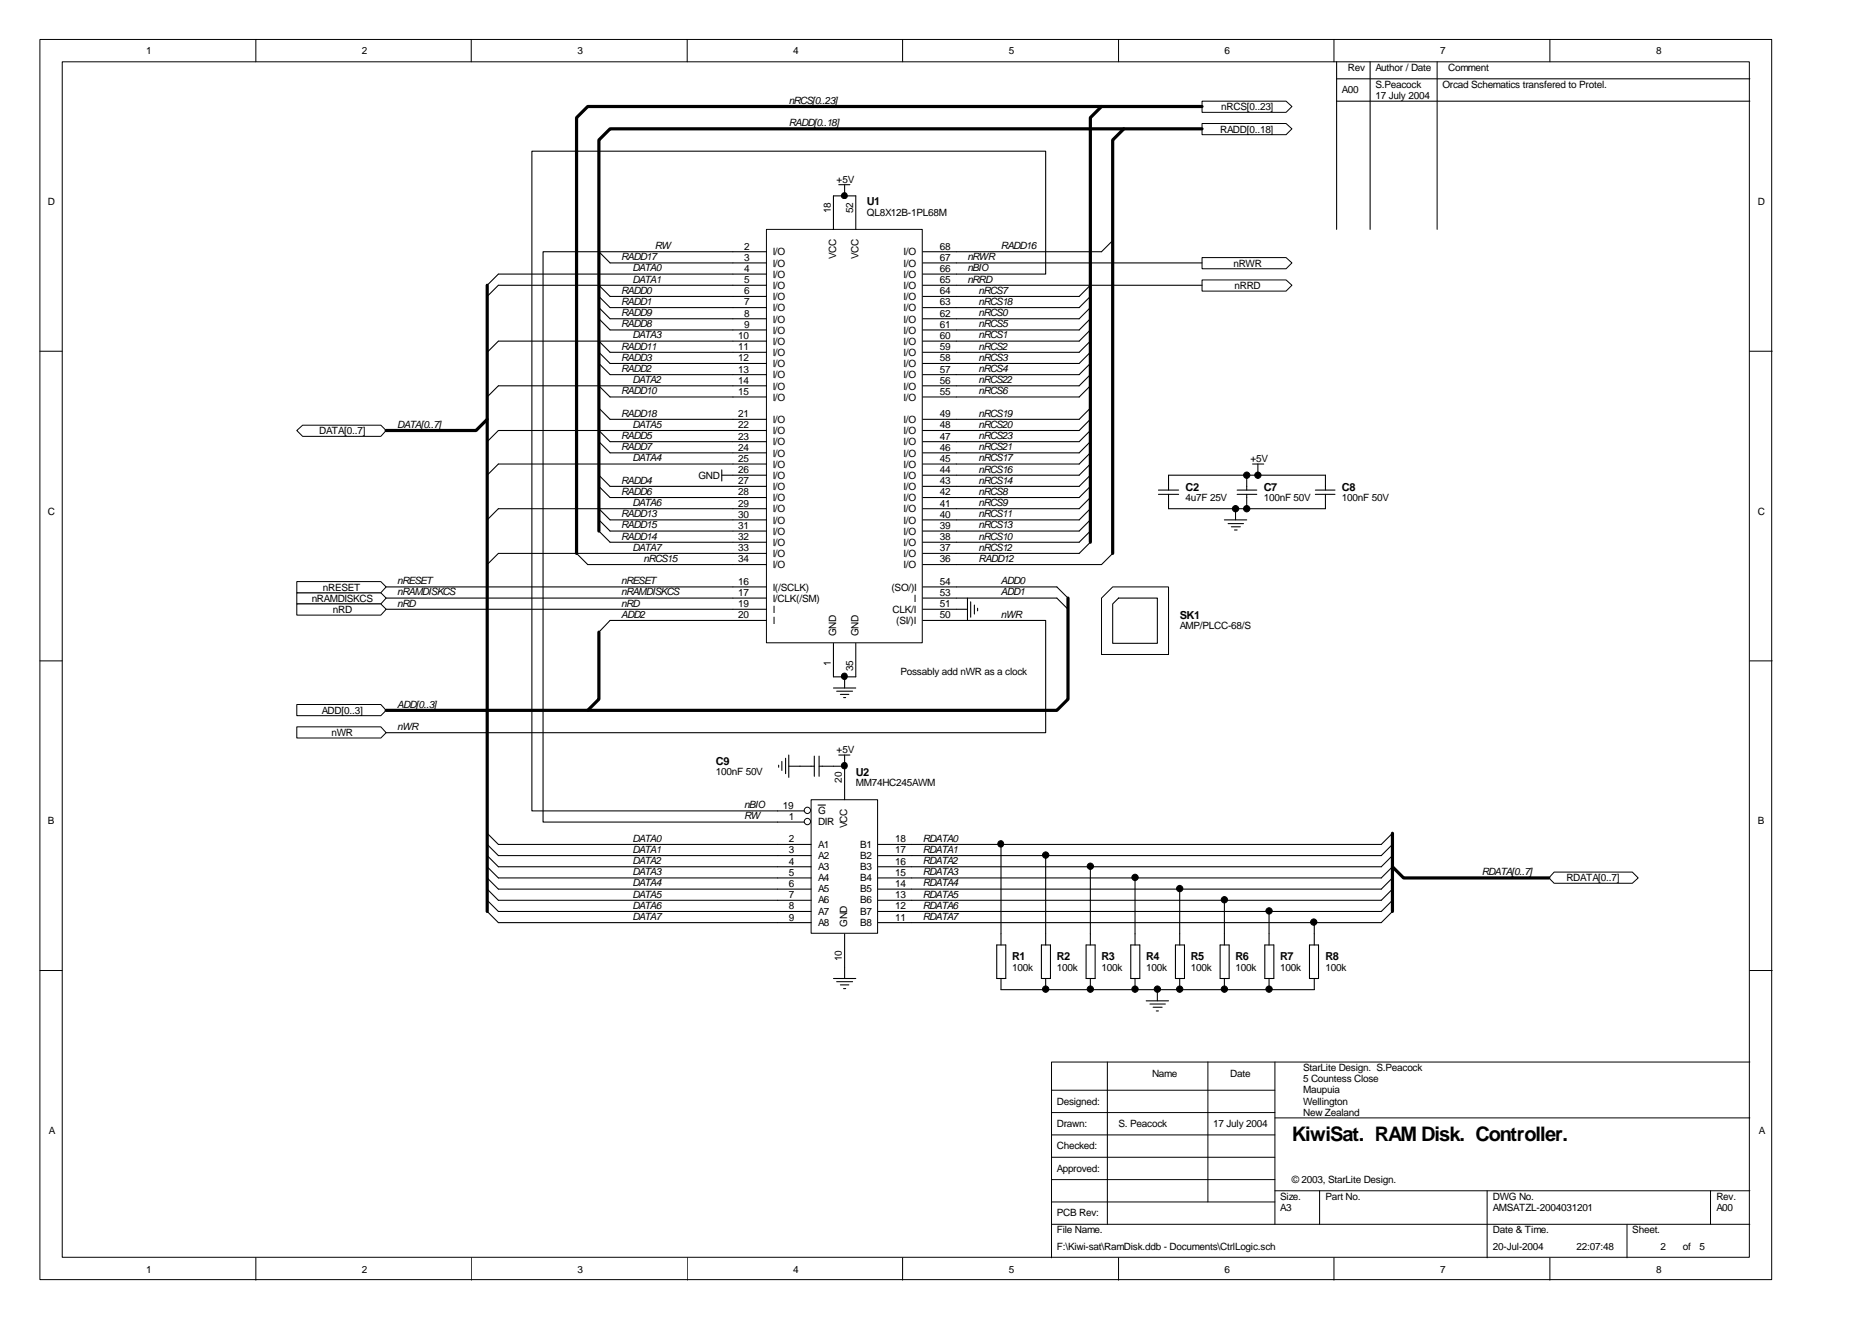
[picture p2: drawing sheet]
<svg xmlns="http://www.w3.org/2000/svg" width="297mm" height="210mm" viewBox="0 0 297 210" stroke-linecap="round" stroke-linejoin="round" font-family="sans-serif">
<g fill="none" stroke="#000" stroke-width=".16">
<path d="M6.3 6.3h275.7v197.3h-275.7zM9.9 9.8h268.6v190.3h-268.6zM40.7 6.3v3.5M75 6.3v3.5M109.4 6.3v3.5M143.7 6.3v3.5M178.1 6.3v3.5M212.3 6.3v3.5M228.8 9.8v26.7M246.7 6.3v3.5M6.3 55.9h3.6M278.6 55.9h3.5"/>
<path d="M6.3 105.2h3.6M278.6 105.2h3.5M6.3 154.4h3.6M278.6 154.4h3.5M167.4 173.5h35.5M167.4 177.1h35.5M176.3 169v25.8M192.3 169v22.3M202.9 177.9h75.7M202.9 169v25.8M278.6 169h-111.2v31.2M167.4 184.2h35.5"/>
<path d="M167.4 180.6h35.5M167.4 187.7h35.5M167.4 191.3h35.5M167.4 194.8h111.2M202.9 189.5h75.7M210.1 189.5v5.3M236.7 189.5v10.7M259 194.8v5.4M272.3 189.5v5.3M40.7 200.2v3.5M75 200.2v3.5M109.4 200.2v3.5"/>
<path d="M143.7 200.2v3.5M178.1 200.2v3.5M212.3 200.2v3.5M246.7 200.2v3.5"/>
</g>
<path d="M212.8 9.8v26.7M212.8 12.5h65.8M218.1 9.8v26.7" fill="none" stroke="#000" stroke-width=".17"/>
<g fill="#fff" stroke="#000" stroke-width=".16">
<path d="M247.4 138.8h12.4l1 .9-1 .9h-12.4l-.9-.9z" fill-rule="evenodd"/>
<path d="M47.2 68.5l1-.8h12.4l.9 .8-.9 .9h-12.4z" fill-rule="evenodd"/>
<path d="M47.2 112.1h13.4l.9 .9-.9 .9h-13.4z" fill-rule="evenodd"/>
<path d="M191.3 19.7h13.4l1 .8-1 .9h-13.4z" fill-rule="evenodd"/>
<path d="M47.2 94.3h13.4l.9 .9-.9 .9h-13.4z" fill-rule="evenodd"/>
<path d="M191.3 16.1h13.4l1 .8-1 1h-13.4z" fill-rule="evenodd"/>
<path d="M191.3 44.5h13.4l1 .9-1 .9h-13.4z" fill-rule="evenodd"/>
<path d="M191.3 41h13.4l1 .8-1 1h-13.4z" fill-rule="evenodd"/>
<path d="M47.2 96.1h13.4l.9 .9-.9 .9h-13.4z" fill-rule="evenodd"/>
<path d="M47.2 115.7h13.4l.9 .9-.9 .8h-13.4z" fill-rule="evenodd"/>
</g>
<path d="M127.3 121.9h2.3M129.6 120.3v3.2M130.4 121.9h2.3M130.4 120.3v3.2" fill="none" stroke="#000" stroke-width=".17"/>
<path d="M122.1 36.6h24.7v65.7h-24.7z" fill="#fff"/>
<path d="M122 36.5h24.8v65.8h-24.8z" fill="none" stroke="#000" stroke-width=".16"/>
<g fill="none" stroke="#000" stroke-width=".17">
<path d="M212.8 16.1h65.8M132.7 36.5v-5.3h3.5v5.3M133.5 29.4h1.8M134.5 29.4v1.8M177.1 38.3l-1.8 1.8h-28.4M95.3 45.4l1.8 1.8h24.9M95.3 47.2l1.8 1.8h24.9M95.3 40.1l1.8 1.7h24.9M95.3 49l1.8 1.7h24.9M95.3 50.7l1.8 1.8h24.9M95.3 54.3l1.8 1.8h24.9M95.3 56.1l1.8 1.7h24.9"/>
<path d="M95.3 57.8l1.8 1.8h24.9M122 40.1h-35.6v90.7h37.4M122 45.4h-42.7l-1.7 1.8M122 54.3h-42.7l-1.7 1.8M122 43.6h-42.7l-1.7 1.8M146.9 43.6h19.6v-19.5h-81.8v104.9h39.1M146.9 45.4h44.4M146.9 41.8h44.4M173.6 45.4l-1.8 1.8h-24.9M173.6 47.2l-1.8 1.8h-24.9M173.6 49l-1.8 1.7h-24.9M173.6 50.7l-1.8 1.8h-24.9"/>
<path d="M173.6 52.5l-1.8 1.8h-24.9M173.6 54.3l-1.8 1.8h-24.9M173.6 56.1l-1.8 1.7h-24.9M173.6 59.6l-1.8 1.8h-24.9M173.6 57.8l-1.8 1.8h-24.9M95.3 61.4l1.8 1.8h24.9M95.3 65l1.8 1.7h24.9M95.3 68.5l1.8 1.8h24.9M95.3 70.3l1.8 1.8h24.9M95.3 75.6l1.8 1.8h24.9M95.3 77.4l1.8 1.8h24.9M114.9 75.6h7.1"/>
<path d="M114.9 74.8v1.8M122 61.4h-42.7l-1.7 1.8M122 68.5h-42.7l-1.7 1.8M122 73.8h-42.7l-1.7 1.8M173.6 61.4l-1.8 1.8h-24.9M173.6 65l-1.8 1.7h-24.9M173.6 66.7l-1.8 1.8h-24.9M173.6 68.5l-1.8 1.8h-24.9M173.6 70.3l-1.8 1.8h-24.9M173.6 72.1l-1.8 1.7h-24.9M173.6 79.2l-1.8 1.8h-24.9M173.6 73.8l-1.8 1.8h-24.9"/>
<path d="M173.6 75.6l-1.8 1.8h-24.9M173.6 77.4l-1.8 1.8h-24.9M184.4 78.7h3.2M184.4 78h3.2M186 78.7v2.3h25v-2.3M186 78v-2.4h25v2.4M196.9 78.7h3.2M196.9 78h3.2M198.5 75.6v2.4M198.5 78.7v2.3M199.4 73.8h1.8M200.2 73.8v1.8"/>
<path d="M209.4 78.7h3.1M209.4 78h3.1M61.5 95.2h60.5M61.5 97h60.5M91.8 88.1l1.8 1.7h28.4M95.3 81l1.8 1.7h24.9M95.3 82.7l1.8 1.8h24.9M95.3 84.5l1.8 1.8h24.9M116.7 93.4h5.3M122 98.7h-24.9l-1.8 1.9M122 81h-42.7l-1.7 1.7M122 88.1h-42.7l-1.7 1.7"/>
<path d="M146.9 98.7h19.6v17.9h-105M146.9 93.4h21.3l1.8 1.8M146.9 95.2h21.3l1.8 1.8M146.9 97h7.1M154 95.2v3.5M154.5 95.8v2.4M155.1 96.3v1.4M155.6 96.8v.4M173.6 81l-1.8 1.7h-24.9M173.6 82.7l-1.8 1.8h-24.9M173.6 84.5l-1.8 1.8h-24.9M173.6 86.3l-1.8 1.8h-24.9"/>
<path d="M177.1 88.1l-1.8 1.7h-28.4M194.9 82.7h3.6M195.5 83.3h2.5M196 83.8h1.4M196.5 84.3h.4M196.7 81v1.7M132.7 102.4v5.3h3.5v-5.3M132.7 109.5h3.5M133.2 110h2.5M133.8 110.5h1.3M134.3 111h.3M134.5 107.7v1.8"/>
<path d="M77.6 132.6l1.7 1.8h44.5M77.6 134.4l1.7 1.8h44.5M77.6 136.2l1.7 1.7h44.5M77.6 137.9l1.7 1.8h44.5M77.6 139.7l1.7 1.8h44.5M159.3 134.4v16M166.5 136.2v14.2M173.6 137.9v12.5M180.7 139.7v10.7M221.7 132.6l-1.8 1.8h-74.8M221.7 134.4l-1.8 1.8h-74.8M221.7 136.2l-1.8 1.7h-74.8"/>
<path d="M221.7 137.9l-1.8 1.8h-74.8M221.7 139.7l-1.8 1.8h-74.8M77.6 141.5l1.7 1.8h44.5M77.6 143.3l1.7 1.7h44.5M77.6 145l1.7 1.8h44.5M158.7 150.4h1.4v5.3h-1.4zM159.3 155.7v1.8h49.9v-1.8M165.8 150.4h1.4v5.3h-1.4zM166.5 155.7v1.8M172.9 150.4h1.4v5.3h-1.4zM173.6 155.7v1.8M180 150.4h1.4v5.3h-1.4z"/>
<path d="M180.7 155.7v1.8M182.5 159.3h3.5M183 159.8h2.5M184.2 157.5v1.8M187.1 150.4h1.5v5.3h-1.5zM187.8 141.5v8.9M187.8 155.7v1.8M194.2 150.4h1.5v5.3h-1.5zM194.9 143.3v7.1M194.9 155.7v1.8M201.3 150.4h1.5v5.3h-1.5zM202 145v5.4"/>
<path d="M202 155.7v1.8M208.4 150.4h1.5v5.3h-1.5zM209.2 146.8v3.6M221.7 141.5l-1.8 1.8h-74.8M221.7 143.3l-1.8 1.7h-74.8M221.7 145l-1.8 1.8h-74.8M183.6 160.3h1.4M184.1 160.9h.3"/>
</g>
<path d="M175.3 16.9l-1.7 1.8v67.6M191.3 16.9h-97.7l-1.8 1.8v69.4M178.9 20.5l-1.8 1.8v65.8M191.3 20.5h-94.2l-1.8 1.8v62.2M77.6 45.4v99.6M77.6 66.7l-1.8 1.8h-14.3M170 95.2v16.1l-1.8 1.7h-106.7M95.3 100.6v10.7l-1.7 1.7M221.7 137.9l1.7 1.8h23.1M221.7 132.6v12.4" fill="none" stroke="#000" stroke-width=".51"/>
<path d="M129.2 127.4h10.5v21.1h-10.5z" fill="#fff"/>
<g fill="none" stroke="#000" stroke-width=".16">
<path d="M129.1 127.3h10.6v21.2h-10.6z"/>
<circle cx="128.5" cy="129" r=".5"/>
<circle cx="128.5" cy="130.7" r=".5"/>
</g>
<g fill="none" stroke="#000" stroke-width=".17">
<path d="M123.8 129h4.2M123.8 130.8h4.2M123.8 134.4h5.3M123.8 136.2h5.3M123.8 137.9h5.3M123.8 139.7h5.3M124 121.8v.3M124.5 121.2v1.4M125.1 120.7v2.4M125.6 120.2v3.5M125.6 121.9h1.7M130.2 128.1h1.2"/>
<path d="M132.7 121.9h1.8M133.5 120.2h1.8M134.5 120.2v7.1M139.8 134.4h5.3M139.8 136.2h5.3M139.8 137.9h5.3M139.8 139.7h5.3M123.8 141.5h5.3M123.8 143.3h5.3M123.8 145h5.3M123.8 146.8h5.3M132.7 155.7h3.5"/>
<path d="M133.2 156.2h2.5M133.8 156.7h1.3M134.3 157.3h.3M134.5 148.6v7.1M139.8 141.5h5.3M139.8 143.3h5.3M139.8 145h5.3M139.8 146.8h5.3"/>
</g>
<g fill="#000" stroke="#000" stroke-width=".16">
<circle cx="134.4" cy="31.1" r=".47"/>
<circle cx="198.5" cy="75.6" r=".5"/>
<circle cx="200.2" cy="75.6" r=".5"/>
<circle cx="196.7" cy="81" r=".5"/>
<circle cx="198.5" cy="81" r=".5"/>
<circle cx="134.4" cy="107.6" r=".49"/>
<circle cx="134.4" cy="121.8" r=".49"/>
<circle cx="159.3" cy="134.3" r=".49"/>
<circle cx="166.5" cy="136.1" r=".5"/>
<circle cx="173.6" cy="137.9" r=".5"/>
<circle cx="180.7" cy="139.6" r=".5"/>
<circle cx="166.5" cy="157.4" r=".5"/>
<circle cx="173.6" cy="157.4" r=".5"/>
<circle cx="180.7" cy="157.4" r=".5"/>
<circle cx="184.2" cy="157.4" r=".5"/>
<circle cx="187.8" cy="141.4" r=".5"/>
<circle cx="187.8" cy="157.4" r=".5"/>
<circle cx="194.9" cy="143.2" r=".5"/>
<circle cx="194.9" cy="157.4" r=".5"/>
<circle cx="202" cy="145" r=".5"/>
<circle cx="202" cy="157.4" r=".5"/>
<circle cx="209.1" cy="146.7" r=".5"/>
</g>
<path d="M175.3 95.2l1.8-1.8h8.9v10.8h-10.7z" fill-rule="evenodd" fill="#fff" stroke="#000" stroke-width=".16"/>
<path d="M61.5 93.4h55.2M177.1 96.1l1-.9h6.1v7.2h-7.1z" fill="none" stroke="#000" stroke-width=".17"/>
<path d="M47.2 92.6h13.4l.9 .8-.9 .9h-13.4z" fill-rule="evenodd" fill="#fff" stroke="#000" stroke-width=".16"/>
<text font-size="3.2" x="205.7" y="181.5">KiwiSat. RAM Disk. Controller.</text>
<g font-size="1.8">
<text x="138" y="32.7">U1</text>
<text x="188.7" y="78.1">C2</text>
<text x="201.2" y="78.1">C7</text>
<text x="213.6" y="78.1">C8</text>
<text x="187.8" y="98.5">SK1</text>
<text x="114" y="121.7">C9</text>
<text x="136.2" y="123.5">U2</text>
<text x="161.1" y="152.8">R1</text>
<text x="168.2" y="152.8">R2</text>
<text x="175.3" y="152.8">R3</text>
<text x="182.5" y="152.8">R4</text>
<text x="189.6" y="152.8">R5</text>
<text x="196.7" y="152.8">R6</text>
<text x="203.8" y="152.8">R7</text>
<text x="211" y="152.8">R8</text>
</g>
<g font-size="1.6">
<text x="23.3" y="8.7">1</text>
<text x="57.6" y="8.7">2</text>
<text x="91.9" y="8.7">3</text>
<text x="126.2" y="8.7">4</text>
<text x="160.6" y="8.7">5</text>
<text x="194.9" y="8.7">6</text>
<text x="214.5" y="11.3">Rev</text>
<text x="218.9" y="11.3">Author / Date</text>
<text x="229.3" y="8.7">7</text>
<text x="230.5" y="11.3">Comment</text>
<text x="263.7" y="8.7">8</text>
<text x="125.6" y="16.5">nRCS[0..23]</text>
<text x="194.4" y="17.5">nRCS[0..23]</text>
<text x="213.6" y="14.8">A00</text>
<text x="218.9" y="14">S.Peacock</text>
<text x="218.9" y="15.8">17 July 2004</text>
<text x="229.6" y="14">Orcad Schematics transfered to Protel.</text>
<text x="125.6" y="20.1">RADD[0..18]</text>
<text x="194.2" y="21.1">RADD[0..18]</text>
<text x="133.2" y="29.1">+5V</text>
<text x="7.6" y="32.6">D</text>
<text x="132.2" y="33.9" transform="rotate(-90 132.2 33.9)">18</text>
<text x="135.8" y="33.9" transform="rotate(-90 135.8 33.9)">52</text>
<text x="138" y="34.4">QL8X12B-1PL68M</text>
<text x="279.8" y="32.6">D</text>
<text x="98.9" y="41.4">RADD17</text>
<text x="104.2" y="39.6">RW</text>
<text x="118.4" y="39.7">2</text>
<text x="118.4" y="41.5">3</text>
<text x="123" y="40.7">I/O</text>
<text x="133.1" y="41.2" transform="rotate(-90 133.1 41.2)">VCC</text>
<text x="136.7" y="41.2" transform="rotate(-90 136.7 41.2)">VCC</text>
<text x="143.8" y="40.7">I/O</text>
<text x="149.6" y="41.5">67</text>
<text x="149.6" y="39.7">68</text>
<text x="154" y="41.4">nRWR</text>
<text x="159.3" y="39.6">RADD16</text>
<text x="98.9" y="46.8">RADD0</text>
<text x="100.7" y="43.2">DATA0</text>
<text x="100.7" y="45">DATA1</text>
<text x="118.4" y="45.1">5</text>
<text x="118.4" y="46.8">6</text>
<text x="118.4" y="43.3">4</text>
<text x="123" y="46">I/O</text>
<text x="123" y="47.8">I/O</text>
<text x="123" y="42.4">I/O</text>
<text x="123" y="44.2">I/O</text>
<text x="143.8" y="47.8">I/O</text>
<text x="143.8" y="46">I/O</text>
<text x="143.8" y="44.2">I/O</text>
<text x="143.8" y="42.4">I/O</text>
<text x="149.6" y="46.8">64</text>
<text x="149.6" y="45.1">65</text>
<text x="149.6" y="43.3">66</text>
<text x="154" y="43.2">nBIO</text>
<text x="154" y="45">nRRD</text>
<text x="155.8" y="46.8">nRCS7</text>
<text x="196.3" y="42.4">nRWR</text>
<text x="196.5" y="46">nRRD</text>
<text x="98.9" y="48.5">RADD1</text>
<text x="98.9" y="52.1">RADD8</text>
<text x="98.9" y="50.3">RADD9</text>
<text x="100.7" y="53.9">DATA3</text>
<text x="117.5" y="53.9">10</text>
<text x="118.4" y="48.6">7</text>
<text x="118.4" y="50.4">8</text>
<text x="118.4" y="52.2">9</text>
<text x="123" y="49.5">I/O</text>
<text x="123" y="51.3">I/O</text>
<text x="123" y="53.1">I/O</text>
<text x="143.8" y="53.1">I/O</text>
<text x="143.8" y="51.3">I/O</text>
<text x="143.8" y="49.5">I/O</text>
<text x="149.6" y="53.9">60</text>
<text x="149.6" y="52.2">61</text>
<text x="149.6" y="50.4">62</text>
<text x="149.6" y="48.6">63</text>
<text x="155.8" y="50.3">nRCS0</text>
<text x="155.8" y="53.9">nRCS1</text>
<text x="155.8" y="52.1">nRCS5</text>
<text x="155.8" y="48.5">nRCS18</text>
<text x="98.9" y="59.2">RADD2</text>
<text x="98.9" y="57.4">RADD3</text>
<text x="98.9" y="55.6">RADD11</text>
<text x="117.5" y="55.7">11</text>
<text x="117.5" y="57.5">12</text>
<text x="117.5" y="59.3">13</text>
<text x="123" y="54.9">I/O</text>
<text x="123" y="56.7">I/O</text>
<text x="123" y="58.4">I/O</text>
<text x="143.8" y="58.4">I/O</text>
<text x="143.8" y="56.7">I/O</text>
<text x="143.8" y="54.9">I/O</text>
<text x="149.6" y="59.3">57</text>
<text x="149.6" y="57.5">58</text>
<text x="149.6" y="55.7">59</text>
<text x="155.8" y="55.6">nRCS2</text>
<text x="155.8" y="57.4">nRCS3</text>
<text x="155.8" y="59.2">nRCS4</text>
<text x="98.9" y="62.8">RADD10</text>
<text x="100.7" y="61">DATA2</text>
<text x="117.5" y="61.1">14</text>
<text x="117.5" y="62.8">15</text>
<text x="123" y="62">I/O</text>
<text x="123" y="63.8">I/O</text>
<text x="123" y="60.2">I/O</text>
<text x="143.8" y="63.8">I/O</text>
<text x="143.8" y="62">I/O</text>
<text x="143.8" y="60.2">I/O</text>
<text x="149.6" y="62.8">55</text>
<text x="149.6" y="61.1">56</text>
<text x="155.8" y="62.8">nRCS6</text>
<text x="155.8" y="61">nRCS22</text>
<text x="50.8" y="69.1">DATA[0..7]</text>
<text x="63.2" y="68.1">DATA[0..7]</text>
<text x="98.9" y="69.9">RADD5</text>
<text x="98.9" y="71.6">RADD7</text>
<text x="98.9" y="66.3">RADD18</text>
<text x="100.7" y="68.1">DATA5</text>
<text x="117.5" y="66.4">21</text>
<text x="117.5" y="68.2">22</text>
<text x="117.5" y="69.9">23</text>
<text x="117.5" y="71.7">24</text>
<text x="123" y="67.3">I/O</text>
<text x="123" y="69.1">I/O</text>
<text x="123" y="70.9">I/O</text>
<text x="143.8" y="70.9">I/O</text>
<text x="143.8" y="69.1">I/O</text>
<text x="143.8" y="67.3">I/O</text>
<text x="149.6" y="71.7">46</text>
<text x="149.6" y="69.9">47</text>
<text x="149.6" y="68.2">48</text>
<text x="149.6" y="66.4">49</text>
<text x="155.8" y="66.3">nRCS19</text>
<text x="155.8" y="68.1">nRCS20</text>
<text x="155.8" y="71.6">nRCS21</text>
<text x="155.8" y="69.9">nRCS23</text>
<text x="98.9" y="77">RADD4</text>
<text x="100.7" y="73.4">DATA4</text>
<text x="111.2" y="76.2">GND</text>
<text x="117.5" y="73.5">25</text>
<text x="117.5" y="75.3">26</text>
<text x="117.5" y="77.1">27</text>
<text x="123" y="72.7">I/O</text>
<text x="123" y="74.4">I/O</text>
<text x="123" y="76.2">I/O</text>
<text x="123" y="78">I/O</text>
<text x="143.8" y="78">I/O</text>
<text x="143.8" y="76.2">I/O</text>
<text x="143.8" y="74.4">I/O</text>
<text x="143.8" y="72.7">I/O</text>
<text x="149.6" y="77.1">43</text>
<text x="149.6" y="75.3">44</text>
<text x="149.6" y="73.5">45</text>
<text x="155.8" y="77">nRCS14</text>
<text x="155.8" y="75.2">nRCS16</text>
<text x="155.8" y="73.4">nRCS17</text>
<text x="199.1" y="73.5">+5V</text>
<text x="7.6" y="81.9">C</text>
<text x="98.9" y="78.8">RADD6</text>
<text x="98.9" y="82.3">RADD13</text>
<text x="100.7" y="80.5">DATA6</text>
<text x="117.5" y="80.6">29</text>
<text x="117.5" y="82.4">30</text>
<text x="117.5" y="78.8">28</text>
<text x="123" y="81.5">I/O</text>
<text x="123" y="83.3">I/O</text>
<text x="123" y="79.8">I/O</text>
<text x="143.8" y="83.3">I/O</text>
<text x="143.8" y="81.5">I/O</text>
<text x="143.8" y="79.8">I/O</text>
<text x="149.6" y="82.4">40</text>
<text x="149.6" y="80.6">41</text>
<text x="149.6" y="78.8">42</text>
<text x="155.8" y="78.8">nRCS8</text>
<text x="155.8" y="80.5">nRCS9</text>
<text x="155.8" y="82.3">nRCS11</text>
<text x="188.7" y="79.8">4u7F 25V</text>
<text x="201.2" y="79.8">100nF 50V</text>
<text x="213.6" y="79.8">100nF 50V</text>
<text x="279.8" y="81.9">C</text>
<text x="98.9" y="85.9">RADD14</text>
<text x="98.9" y="84.1">RADD15</text>
<text x="100.7" y="87.6">DATA7</text>
<text x="102.4" y="89.4">nRCS15</text>
<text x="117.5" y="84.2">31</text>
<text x="117.5" y="86">32</text>
<text x="117.5" y="87.7">33</text>
<text x="117.5" y="89.5">34</text>
<text x="123" y="85.1">I/O</text>
<text x="123" y="86.9">I/O</text>
<text x="123" y="88.7">I/O</text>
<text x="143.8" y="88.7">I/O</text>
<text x="143.8" y="86.9">I/O</text>
<text x="143.8" y="85.1">I/O</text>
<text x="149.6" y="89.5">36</text>
<text x="149.6" y="87.7">37</text>
<text x="149.6" y="86">38</text>
<text x="149.6" y="84.2">39</text>
<text x="155.8" y="85.9">nRCS10</text>
<text x="155.8" y="87.6">nRCS12</text>
<text x="155.8" y="84.1">nRCS13</text>
<text x="155.8" y="89.4">RADD12</text>
<text x="49.6" y="95.8">nRAMDISKCS</text>
<text x="51.4" y="94">nRESET</text>
<text x="63.2" y="94.8">nRAMDISKCS</text>
<text x="63.2" y="93">nRESET</text>
<text x="98.9" y="94.8">nRAMDISKCS</text>
<text x="98.9" y="93">nRESET</text>
<text x="117.5" y="93.1">16</text>
<text x="117.5" y="94.8">17</text>
<text x="123" y="94">I(/SCLK)</text>
<text x="123" y="95.8">I/CLK(/SM)</text>
<text x="123" y="90.4">I/O</text>
<text x="141.9" y="94">(SO/)I</text>
<text x="143.8" y="90.4">I/O</text>
<text x="145.5" y="95.8">I</text>
<text x="149.6" y="93.1">54</text>
<text x="149.6" y="94.8">53</text>
<text x="159.3" y="94.8">ADD1</text>
<text x="159.3" y="93">ADD0</text>
<text x="53" y="97.6">nRD</text>
<text x="63.2" y="96.5">nRD</text>
<text x="98.9" y="98.3">ADD2</text>
<text x="98.9" y="96.5">nRD</text>
<text x="117.5" y="96.6">19</text>
<text x="117.5" y="98.4">20</text>
<text x="123" y="97.6">I</text>
<text x="123" y="99.3">I</text>
<text x="133.1" y="101.3" transform="rotate(-90 133.1 101.3)">GND</text>
<text x="136.7" y="101.3" transform="rotate(-90 136.7 101.3)">GND</text>
<text x="142.1" y="97.6">CLK/I</text>
<text x="142.7" y="99.3">(SI/)I</text>
<text x="149.6" y="98.4">50</text>
<text x="149.6" y="96.6">51</text>
<text x="159.3" y="98.3">nWR</text>
<text x="187.8" y="100.2">AMP/PLCC-68/S</text>
<text x="132.2" y="105.9" transform="rotate(-90 132.2 105.9)">1</text>
<text x="135.8" y="106.8" transform="rotate(-90 135.8 106.8)">35</text>
<text x="143.3" y="107.4">Possably add nWR as a clock</text>
<text x="51.2" y="113.6">ADD[0..3]</text>
<text x="63.2" y="112.6">ADD[0..3]</text>
<text x="52.7" y="117.1">nWR</text>
<text x="63.2" y="116.2">nWR</text>
<text x="133.2" y="119.8">+5V</text>
<text x="114" y="123.4">100nF 50V</text>
<text x="134" y="124.6" transform="rotate(-90 134 124.6)">20</text>
<text x="136.2" y="125.2">MM74HC245AWM</text>
<text x="7.6" y="131.2">B</text>
<text x="118.4" y="128.6">nBIO</text>
<text x="118.4" y="130.4">RW</text>
<text x="124.6" y="128.7">19</text>
<text x="125.6" y="130.5">1</text>
<text x="130.2" y="129.6">G</text>
<text x="130.2" y="131.3">DIR</text>
<text x="134.9" y="131.8" transform="rotate(-90 134.9 131.8)">VCC</text>
<text x="279.8" y="131.2">B</text>
<text x="100.7" y="134">DATA0</text>
<text x="100.7" y="135.7">DATA1</text>
<text x="100.7" y="137.5">DATA2</text>
<text x="125.6" y="134">2</text>
<text x="125.6" y="135.8">3</text>
<text x="125.6" y="137.6">4</text>
<text x="130.2" y="134.9">A1</text>
<text x="130.2" y="136.7">A2</text>
<text x="136.9" y="134.9">B1</text>
<text x="136.9" y="136.7">B2</text>
<text x="142.5" y="134">18</text>
<text x="142.5" y="135.8">17</text>
<text x="142.5" y="137.6">16</text>
<text x="146.9" y="134">RDATA0</text>
<text x="146.9" y="135.7">RDATA1</text>
<text x="146.9" y="137.5">RDATA2</text>
<text x="100.7" y="139.3">DATA3</text>
<text x="100.7" y="141.1">DATA4</text>
<text x="100.7" y="142.8">DATA5</text>
<text x="125.6" y="139.4">5</text>
<text x="125.6" y="141.2">6</text>
<text x="125.6" y="142.9">7</text>
<text x="130.2" y="138.4">A3</text>
<text x="130.2" y="140.2">A4</text>
<text x="130.2" y="142">A5</text>
<text x="130.2" y="143.8">A6</text>
<text x="136.9" y="138.4">B3</text>
<text x="136.9" y="140.2">B4</text>
<text x="136.9" y="142">B5</text>
<text x="136.9" y="143.8">B6</text>
<text x="142.5" y="139.4">15</text>
<text x="142.5" y="141.2">14</text>
<text x="142.5" y="142.9">13</text>
<text x="146.9" y="139.3">RDATA3</text>
<text x="146.9" y="141.1">RDATA4</text>
<text x="146.9" y="142.8">RDATA5</text>
<text x="235.9" y="139.3">RDATA[0..7]</text>
<text x="249.3" y="140.2">RDATA[0..7]</text>
<text x="100.7" y="144.6">DATA6</text>
<text x="100.7" y="146.4">DATA7</text>
<text x="125.6" y="144.7">8</text>
<text x="125.6" y="146.5">9</text>
<text x="130.2" y="145.6">A7</text>
<text x="130.2" y="147.3">A8</text>
<text x="134.9" y="147.5" transform="rotate(-90 134.9 147.5)">GND</text>
<text x="136.9" y="145.6">B7</text>
<text x="136.9" y="147.3">B8</text>
<text x="142.5" y="144.7">12</text>
<text x="142.5" y="146.5">11</text>
<text x="146.9" y="144.6">RDATA6</text>
<text x="146.9" y="146.4">RDATA7</text>
<text x="134" y="153" transform="rotate(-90 134 153)">10</text>
<text x="161.1" y="154.4">100k</text>
<text x="168.2" y="154.4">100k</text>
<text x="175.3" y="154.4">100k</text>
<text x="182.5" y="154.4">100k</text>
<text x="189.6" y="154.4">100k</text>
<text x="196.7" y="154.4">100k</text>
<text x="203.8" y="154.4">100k</text>
<text x="211" y="154.4">100k</text>
<text x="183.4" y="171.4">Name</text>
<text x="195.8" y="171.4">Date</text>
<text x="207.4" y="170.4">StarLite Design. S.Peacock</text>
<text x="207.4" y="172.2">5 Countess Close</text>
<text x="168.2" y="175.8">Designed:</text>
<text x="168.2" y="179.3">Drawn:</text>
<text x="178.1" y="179.3">S. Peacock</text>
<text x="193.1" y="179.3">17 July 2004</text>
<text x="207.4" y="174">Maupuia</text>
<text x="207.4" y="175.8">Wellington</text>
<text x="207.4" y="177.6">New Zealand</text>
<text x="7.8" y="180.4">A</text>
<text x="168.2" y="182.9">Checked:</text>
<text x="280" y="180.4">A</text>
<text x="168.2" y="186.5">Approved:</text>
<text x="203.8" y="190.9">Size.</text>
<text x="205.7" y="188.2">© 2003, StarLite Design.</text>
<text x="211" y="190.9">Part No.</text>
<text x="237.7" y="190.9">DWG No.</text>
<text x="273.2" y="190.9">Rev.</text>
<text x="168.2" y="193.6">PCB Rev:</text>
<text x="168.2" y="196.3">File Name.</text>
<text x="203.8" y="192.7">A3</text>
<text x="237.7" y="192.7">AMSATZL-2004031201</text>
<text x="237.7" y="196.3">Date &amp; Time.</text>
<text x="259.8" y="196.3">Sheet.</text>
<text x="273.2" y="192.7">A00</text>
<text x="23.3" y="202.5">1</text>
<text x="57.6" y="202.5">2</text>
<text x="91.9" y="202.5">3</text>
<text x="126.2" y="202.5">4</text>
<text x="160.6" y="202.5">5</text>
<text x="168.2" y="198.9">F:\Kiwi-sat\RamDisk.ddb - Documents\CtrlLogic.sch</text>
<text x="194.9" y="202.5">6</text>
<text x="229.3" y="202.5">7</text>
<text x="237.7" y="198.9">20-Jul-2004</text>
<text x="251" y="198.9">22:07:48</text>
<text x="263.7" y="202.5">8</text>
<text x="264.3" y="198.9">2</text>
<text x="267.9" y="198.9">of</text>
<text x="270.5" y="198.9">5</text>
</g>
</svg>
